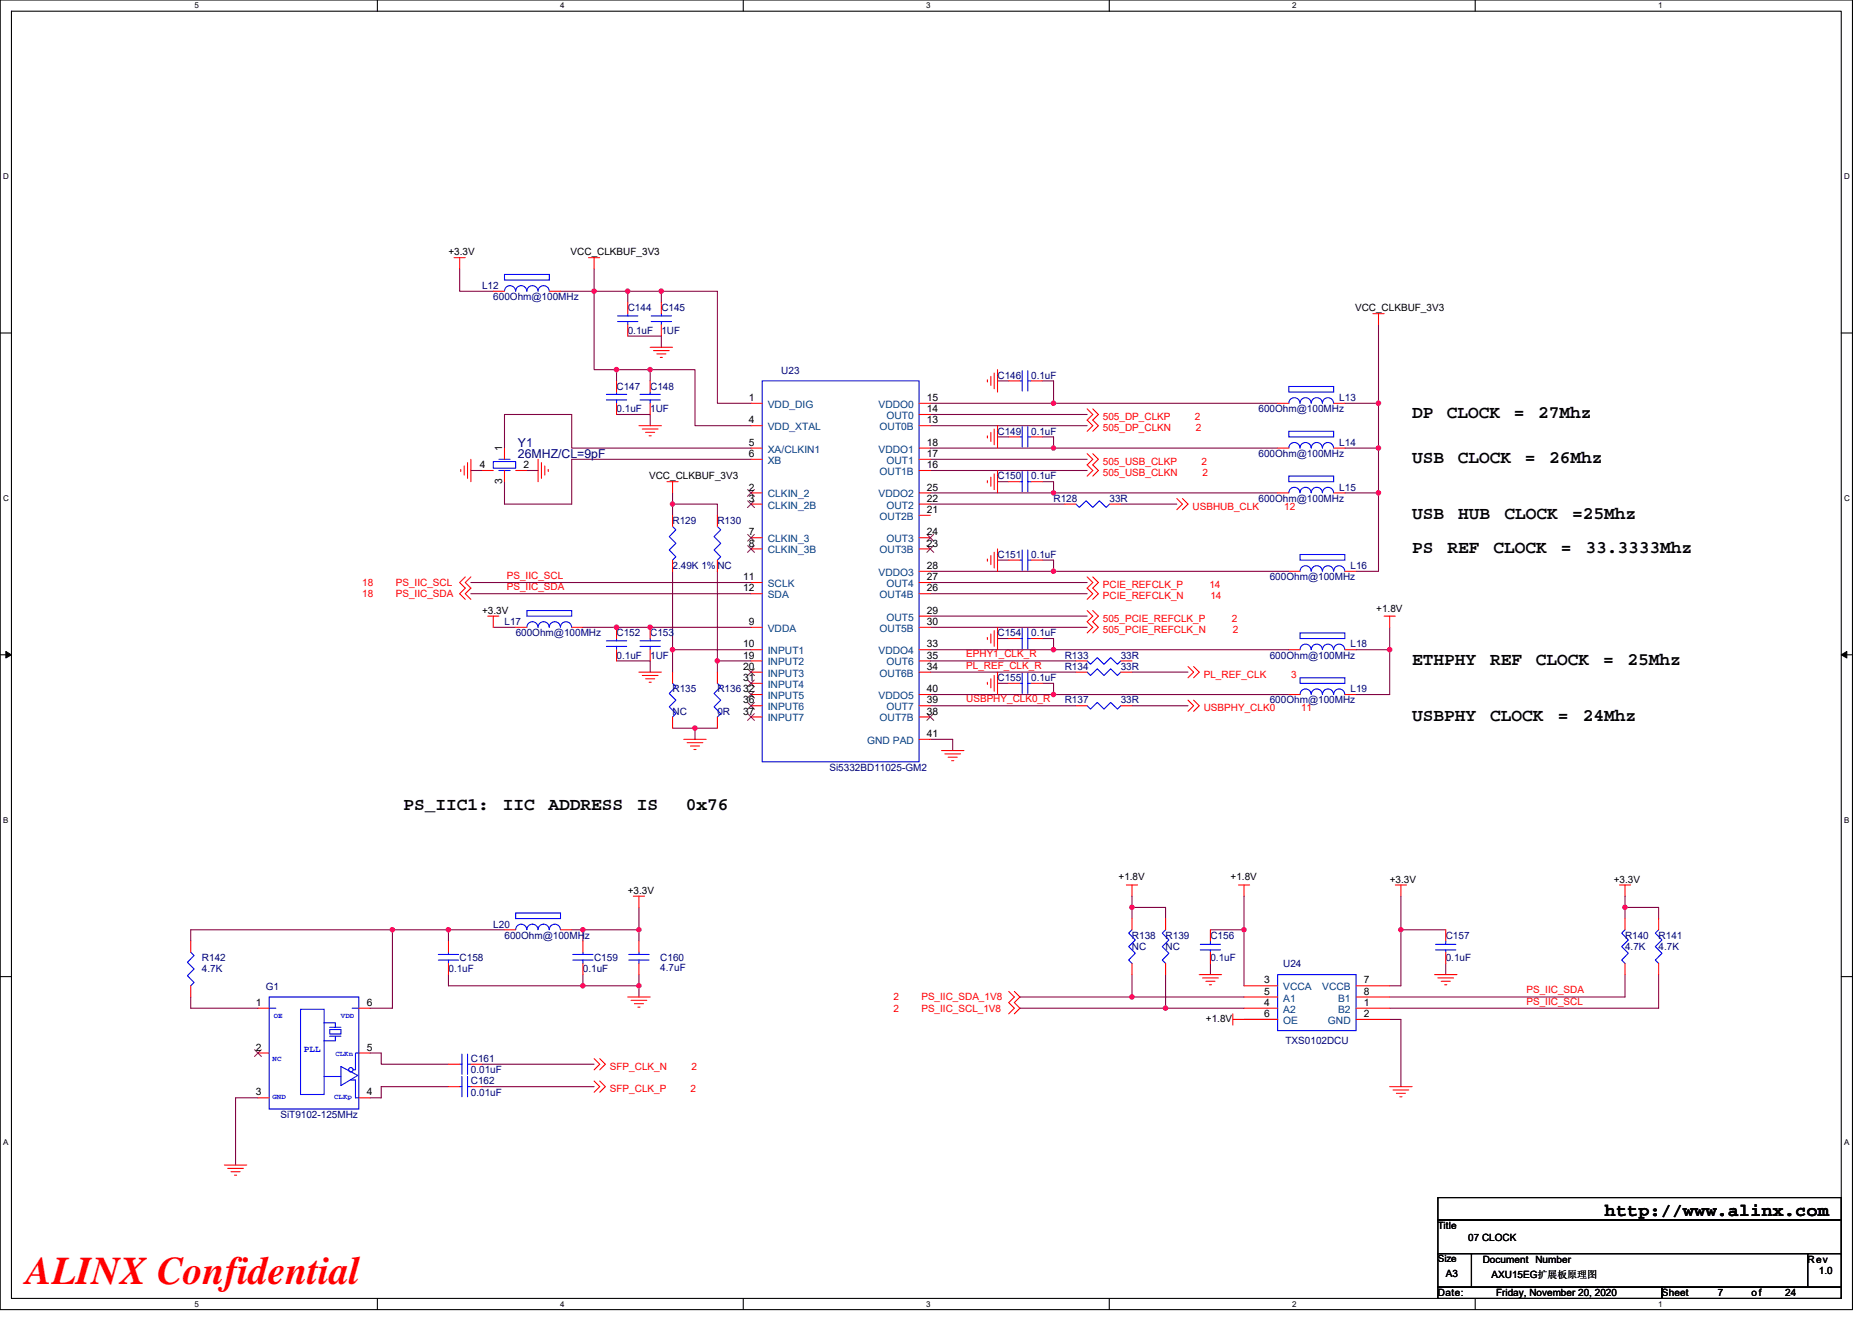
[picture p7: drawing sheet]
<svg xmlns="http://www.w3.org/2000/svg" width="297mm" height="210mm" viewBox="0 0 297 210" stroke-linecap="round" stroke-linejoin="round" font-family="sans-serif">
<path d="M0 0h293.9v207.9h-293.9zM1.8 1.8h290.4v204.3h-290.4z" fill="none" stroke="#000" stroke-width=".17"/>
<g fill="#fff">
<path d="M30.8 .2h.7v1.4h-.7z"/>
<path d="M30.8 206.3h.7v1.4h-.7z"/>
</g>
<path d="M59.9 0v1.8M59.9 206.1v1.8" fill="none" stroke="#000" stroke-width=".17"/>
<g fill="#fff">
<path d="M88.9 .2h.7v1.4h-.7z"/>
<path d="M88.9 206.3h.7v1.4h-.7z"/>
</g>
<path d="M117.9 0v1.8M117.9 206.1v1.8" fill="none" stroke="#000" stroke-width=".17"/>
<g fill="#fff">
<path d="M147 .2h.7v1.4h-.7z"/>
<path d="M147 206.3h.7v1.4h-.7z"/>
</g>
<path d="M176 0v1.8M176 206.1v1.8" fill="none" stroke="#000" stroke-width=".17"/>
<g fill="#fff">
<path d="M205 .2h.7v1.4h-.7z"/>
<path d="M205 206.3h.7v1.4h-.7z"/>
</g>
<path d="M234.1 0v1.8M234.1 206.1v1.8" fill="none" stroke="#000" stroke-width=".17"/>
<g fill="#fff">
<path d="M263.1 .2h.7v1.4h-.7z"/>
<path d="M263.1 206.3h.7v1.4h-.7z"/>
<path d="M.5 27.3h.9v1.4h-.9z"/>
<path d="M292.6 27.3h.9v1.4h-.9z"/>
<path d="M.5 78.4h.9v1.4h-.9z"/>
<path d="M292.6 78.4h.9v1.4h-.9z"/>
</g>
<path d="M0 52.9h1.8M292.2 52.9h1.7" fill="none" stroke="#000" stroke-width=".17"/>
<g fill="#fff">
<path d="M.5 129.5h.8v1.4h-.8z"/>
<path d="M292.6 129.5h.9v1.4h-.9z"/>
</g>
<path d="M0 103.9h1.8M292.2 103.9h1.7" fill="none" stroke="#000" stroke-width=".17"/>
<path d="M.9 103.4l.9 .5-.9 .5zM292.2 103.9l.8-.5v1z" fill="#000" stroke="#000" stroke-width=".16"/>
<g fill="#fff">
<path d="M.5 180.5h.8v1.4h-.8z"/>
<path d="M292.6 180.5h.9v1.4h-.9z"/>
</g>
<path d="M0 155h1.8M292.2 155h1.7M228.2 190.1h64v3.5h-64zM228.2 193.6h64v5.4h-64zM228.2 199h5.3v5.3h-5.3zM233.5 199h53.3v5.3h-53.3zM286.8 199h5.4v5.3h-5.4zM228.2 204.3h35.5v1.8h-35.5zM263.7 204.3h28.5v1.8h-28.5z" fill="none" stroke="#000" stroke-width=".17"/>
<g fill="none" stroke="#800040" stroke-width=".17">
<path d="M72.9 42.7v3.5h5.4M88.9 46.2h5.4M94.3 42.7v3.5M94.3 46.2h5.3v1.8M94.3 46.2v12.5h3.5M97.8 58.7h5.4M97.8 58.7v1.8M99.6 53.3h5.3v1.8M99.6 46.2h5.3v1.8M103.2 58.7h7.1v8.9h8.9M103.2 58.7v1.8M104.9 46.2h8.9v17.8h5.4"/>
<path d="M218.7 51.6v12.4M74.7 74.7h1.8M80 71.1v-5.3h10.7v5.3h28.5M83.6 74.7h1.8M97.8 65.8h5.4v1.8M106.7 78.2v1.8M119.2 72.9h-28.5v7.1h-10.7v-3.5M147.6 65.8h24.9M147.6 67.6h24.9M147.6 72.9h24.9M147.6 74.7h24.9M147.6 64h19.6"/>
<path d="M147.6 71.1h19.6M147.6 78.2h19.6M158.3 60.5h1.8M158.3 69.3h1.8M158.3 76.5h1.8M165.4 60.5h1.8v3.5M165.4 69.3h1.8v1.8M165.4 76.5h1.8v1.7M167.2 64h35.5M167.2 78.2h35.5M167.2 71.1h35.5M213.4 64h5.3"/>
<path d="M213.4 71.1h5.3M213.4 78.2h5.3M218.7 71.1v7.1M218.7 78.2v12.5h-3.5M218.7 64v7.1M74.7 94.2h44.5M74.7 92.5h44.5M78.3 99.6h3.5M92.5 99.6h26.7M106.7 80v1.8M106.7 90.7v12.4M106.7 80h7.1v1.8"/>
<path d="M113.8 90.7v16M147.6 92.5h24.9M147.6 94.2h24.9M147.6 80h21.3M147.6 90.7h19.6M147.6 97.8h24.9M147.6 99.6h24.9M158.3 88.9h1.8M165.4 88.9h1.8v1.8M167.2 90.7h37.3M177.8 80h8.9M220.5 99.6v3.5"/>
<path d="M97.8 104.9h5.4v1.8M106.7 115.6h3.6M106.7 103.1v3.6M106.7 103.1h12.5M110.3 115.6h3.5M110.3 115.6v1.7M113.8 104.9h5.4M147.6 110.2h19.6M147.6 117.3h3.6v1.8M147.6 104.9h23.1M147.6 112h23.1M147.6 106.7h23.1"/>
<path d="M147.6 103.1h19.6M158.3 101.3h1.8M158.3 108.5h1.8M165.4 108.5h1.8v1.7M165.4 101.3h1.8v1.8M167.2 103.1h37.3M167.2 110.2h37.3M179.6 112h8.9M179.6 106.7h8.9M215.2 103.1h5.3M220.5 103.1v7.1h-5.3M30.3 158.2v1.8h10.6"/>
<path d="M62.3 147.6h8.9M62.3 147.6v12.4h-3.6M62.3 147.6h-32v1.8M71.2 147.6h8.8M71.2 147.6v1.8M71.2 154.7v1.8h21.3M90.7 147.6h1.8M92.5 147.6v1.8M92.5 154.7v1.8h8.9M92.5 147.6h8.9v1.8M101.4 144v3.6M101.4 154.7v1.8"/>
<path d="M101.4 156.5v1.7M161.8 158.2h17.8M179.6 144h5.4v1.8M179.6 154.7v3.5M179.6 142.2v1.8M179.6 158.2h17.8M179.6 144v1.8M185 154.7v5.3M192.1 147.6h5.3v8.9M192.1 152.9v1.8M197.4 142.2v5.4M222.3 147.6h7.1"/>
<path d="M222.3 142.2v14.3h-1.8M229.4 152.9v1.8M257.8 144h5.4v1.8M257.8 144v1.8M257.8 154.7v3.5h-37.3M257.8 142.2v1.8M263.2 154.7v5.3h-42.7M40.9 174.2h-3.5v10.7M58.7 167.1h1.8v1.8h10.7M71.2 172.5h-10.7v1.7h-1.8M76.5 172.5h17.8M76.5 168.9h17.8"/>
<path d="M161.8 160h23.2M185 160h12.4M197.4 161.8h5.3M220.5 161.8h1.8v10.7"/>
</g>
<g fill="#f0f" stroke="#f0f" stroke-width=".17">
<circle cx="104.9" cy="46.2" r=".35"/>
<circle cx="99.6" cy="46.2" r=".35"/>
<circle cx="103.2" cy="58.7" r=".35"/>
<circle cx="97.8" cy="58.7" r=".35"/>
<circle cx="218.7" cy="64" r=".35"/>
<circle cx="94.3" cy="46.2" r=".35"/>
<circle cx="97.8" cy="99.6" r=".35"/>
<circle cx="103.2" cy="99.6" r=".35"/>
<circle cx="106.7" cy="103.1" r=".35"/>
<circle cx="110.3" cy="115.6" r=".35"/>
<circle cx="218.7" cy="78.2" r=".35"/>
<circle cx="218.7" cy="71.1" r=".35"/>
<circle cx="167.2" cy="64" r=".35"/>
<circle cx="167.2" cy="71.1" r=".35"/>
<circle cx="167.2" cy="78.2" r=".35"/>
<circle cx="167.2" cy="90.7" r=".35"/>
<circle cx="167.2" cy="103.1" r=".35"/>
<circle cx="167.2" cy="110.2" r=".35"/>
<circle cx="220.5" cy="103.1" r=".35"/>
<circle cx="106.7" cy="80" r=".35"/>
<circle cx="113.8" cy="104.9" r=".35"/>
<circle cx="101.4" cy="147.6" r=".35"/>
<circle cx="92.5" cy="147.6" r=".35"/>
<circle cx="101.4" cy="156.5" r=".35"/>
<circle cx="71.1" cy="147.6" r=".35"/>
<circle cx="92.5" cy="156.5" r=".35"/>
<circle cx="62.3" cy="147.6" r=".35"/>
<circle cx="222.3" cy="147.6" r=".35"/>
<circle cx="197.4" cy="147.6" r=".35"/>
<circle cx="179.6" cy="144" r=".35"/>
<circle cx="179.6" cy="158.2" r=".35"/>
<circle cx="184.9" cy="160" r=".35"/>
<circle cx="257.8" cy="144" r=".35"/>
</g>
<g fill="none" stroke="#f00" stroke-width=".17">
<path d="M72 40.9h1.8M72.9 40.9v1.8M78.3 46.2h1.7M87.2 46.2h1.7M93.4 40.9h1.8M94.3 40.9v1.8M99.6 48v1.8M99.6 51.6v1.7M103.2 55.1h3.5M103.7 55.6h2.5M104.2 56.2h1.5M104.8 56.7h.3"/>
<path d="M104.9 48v1.8M104.9 51.6v1.7M157.2 59.7v1.5M157.8 59.2v2.5M158.3 58.7v3.5M217.8 49.8h1.8M218.7 49.8v1.8M73.1 74.5v.3M73.7 74v1.4M74.2 73.4v2.5M74.7 72.9v3.6M76.5 74.7h1.8"/>
<path d="M80 71.1v1.8M80 74.7v1.8M81.8 74.7h1.8M85.4 72.9v3.6M85.9 73.4v2.5M86.4 74v1.4M87 74.5v.3M97.8 60.5v1.7M97.8 64v1.8M101.4 67.6h3.5M101.9 68.1h2.5M102.4 68.6h1.5"/>
<path d="M103 69.2h.3M103.2 60.5v1.7M103.2 64v1.8M105.8 76.5h1.8M106.7 76.5v1.7M119.2 64h1.7M119.2 78.2h1.7M119.2 67.6h1.7M119.2 71.1h1.7M119.2 72.9h1.7M145.8 67.6h1.8M145.8 65.8h1.8"/>
<path d="M145.8 64h1.8M145.8 74.7h1.8M145.8 72.9h1.8M145.8 71.1h1.8M145.8 78.2h1.8M156.7 60.3v.3M156.7 69.2v.3M156.7 76.3v.3M157.2 68.6v1.5M157.2 75.7v1.5M157.8 68.1v2.5M157.8 75.2v2.5"/>
<path d="M158.3 67.6v3.5M158.3 74.7v3.5M160.1 69.3h1.7M160.1 76.5h1.7M160.1 60.5h1.7M163.6 69.3h1.8M163.6 76.5h1.8M163.6 60.5h1.8M172.5 64.9l.9 .9-.9 .9 .9 .9-.9 .9M172.5 72l.9 .9-.9 .9 .9 .9-.9 .9M173.4 64.9l.9 .9-.9 .9 .9 .9-.9 .9M173.4 72l.9 .9-.9 .9 .9 .9-.9 .9"/>
<path d="M186.7 79.1l.9 .9-.9 .9M187.6 79.1l.9 .9-.9 .9M202.7 71.1h1.8M202.7 64h1.8M202.7 78.2h1.8M211.6 71.1h1.8M211.6 64h1.8M211.6 78.2h1.8M73.8 91.6l-.9 .9 .9 .8-.9 .9 .9 .9M74.7 91.6l-.9 .9 .9 .8-.9 .9 .9 .9M77.4 97.8h1.8M78.3 97.8v1.8"/>
<path d="M81.8 99.6h1.8M90.7 99.6h1.8M97.8 99.6v1.7M103.2 99.6v1.7M106.7 81.8v1.8M106.7 88.9v1.8M113.8 81.8v1.8M113.8 88.9v1.8M119.2 80h1.7M119.2 85.3h1.7M119.2 87.1h1.7M119.2 99.6h1.7"/>
<path d="M119.2 92.5h1.7M119.2 94.2h1.7M145.8 81.8h1.8M145.8 80h1.8M145.8 87.1h1.8M145.8 85.3h1.8M145.8 94.2h1.8M145.8 92.5h1.8M145.8 90.7h1.8M145.8 97.8h1.8M145.8 99.6h1.8M156.7 88.7v.4"/>
<path d="M157.2 88.2v1.4M157.8 87.7v2.4M158.3 87.1v3.6M158.3 99.6v3.5M160.1 88.9h1.7M163.6 88.9h1.8M168.9 80h1.8M172.5 96.9l.9 .9-.9 .9 .9 .9-.9 .9M172.5 91.6l.9 .9-.9 .8 .9 .9-.9 .9M173.4 96.9l.9 .9-.9 .9 .9 .9-.9 .9M173.4 91.6l.9 .9-.9 .8 .9 .9-.9 .9M176.1 80h1.7"/>
<path d="M204.5 90.7h1.8M213.4 90.7h1.8M219.6 97.8h1.8M220.5 97.8v1.8M97.8 103.1v1.8M101.4 106.7h3.5M101.9 107.2h2.5M102.4 107.7h1.5M103 108.3h.3M103.2 103.1v1.8M106.7 106.7v1.8M106.7 113.8v1.8"/>
<path d="M108.5 117.3h3.6M109 117.9h2.5M109.6 118.4h1.4M110.1 119h.3M113.8 106.7v1.8M113.8 113.8v1.8M119.2 103.1h1.7M119.2 104.9h1.7M119.2 106.7h1.7M119.2 108.5h1.7M119.2 110.2h1.7M119.2 112h1.7"/>
<path d="M119.2 113.8h1.7M145.8 103.1h1.8M145.8 106.7h1.8M145.8 104.9h1.8M145.8 113.8h1.8M145.8 112h1.8M145.8 110.2h1.8M145.8 117.3h1.8M149.4 119.1h3.5M149.9 119.7h2.5M156.7 101.2v.3M156.7 108.3v.3"/>
<path d="M157.2 100.6v1.5M157.2 107.7v1.5M157.8 100.1v2.5M157.8 107.2v2.5M158.3 106.7v3.5M160.1 108.5h1.7M160.1 101.3h1.7M163.6 108.5h1.8M163.6 101.3h1.8M170.7 104.9h1.8M170.7 106.7h1.8M170.7 112h1.8"/>
<path d="M177.8 104.9h1.8M177.8 106.7h1.8M177.8 112h1.8M188.5 111.1l.9 .9-.9 .9M188.5 105.8l.9 .9-.9 .9M189.4 111.1l.9 .9-.9 .9M189.4 105.8l.9 .9-.9 .9M204.5 110.2h1.8M204.5 103.1h1.8M213.4 110.2h1.8M213.4 103.1h1.8M150.4 120.2h1.5"/>
<path d="M151 120.7h.3M30.3 149.4v1.7M30.3 156.5v1.7M71.2 149.4v1.7M71.2 152.9v1.8M80 147.6h1.8M88.9 147.6h1.8M92.5 149.4v1.7M92.5 152.9v1.8M99.6 158.2h3.6M100.1 158.8h2.5M100.5 142.2h1.8"/>
<path d="M100.7 159.3h1.4M101.2 159.9h.4M101.4 142.2v1.8M101.4 149.4v1.7M101.4 152.9v1.8M160.1 157.4l.8 .8-.8 .9 .8 .9-.8 .9M160.9 157.4l.9 .8-.9 .9 .9 .9-.9 .9M178.7 140.5h1.8M179.6 140.5v1.7M179.6 152.9v1.8M179.6 145.8v1.8M185 152.9v1.8"/>
<path d="M185 145.8v1.8M190.3 154.7h3.5M190.8 155.2h2.5M191.3 155.7h1.5M191.9 156.3h.3M192.1 151.1v1.8M192.1 147.6v1.8M196.5 140.5h1.8M197.4 158.2h5.3M197.4 156.5h5.3M197.4 140.5v1.7M215.2 158.2h5.3"/>
<path d="M215.2 156.5h5.3M221.4 140.5h1.8M222.3 140.5v1.7M227.6 154.7h3.6M228.2 155.2h2.5M228.7 155.7h1.4M229.2 156.3h.4M229.4 151.1v1.8M229.4 147.6v1.8M257 140.5h1.7M257.8 140.5v1.7M257.8 152.9v1.8"/>
<path d="M257.8 145.8v1.8M263.2 152.9v1.8M263.2 145.8v1.8M40.9 160h1.8M40.9 167.1h1.8M40.9 174.2h1.8M56.9 174.2h1.8M56.9 167.1h1.8M56.9 160h1.8M71.2 168.9h1.7M71.2 172.5h1.7M74.7 168.9h1.8"/>
<path d="M74.7 172.5h1.8M94.3 171.6l.9 .9-.9 .9M94.3 168l.9 .9-.9 .9M95.2 171.6l.9 .9-.9 .9M95.2 168l.9 .9-.9 .9M195.6 161.8h7.1M195.6 160.9v1.8M197.4 160h5.3M215.2 161.8h5.3M215.2 160h5.3M220.5 172.5h3.6M221 173h2.5"/>
<path d="M221.6 173.5h1.4M222.1 174.1h.4M35.6 184.9h3.6M36.1 185.4h2.5M36.7 186h1.4M37.2 186.5h.3"/>
</g>
<g fill="none" stroke="#00f" stroke-width=".17">
<path d="M80 43.6h7.2v.8h-7.2zM80 46.2a.88 .88 0 0 1 .9-.9 .88 .88 0 0 1 .9 .9M81.8 46.2a.88 .88 0 0 1 .9-.9 .88 .88 0 0 1 .9 .9M83.6 46.2a.88 .88 0 0 1 .9-.9 .88 .88 0 0 1 .9 .9 .89 .89 0 0 1 .9-.9 .89 .89 0 0 1 .8 .9M98 51h3.2M98 50.1h3.2M99.6 49.8v.3M99.6 51v.6M103.3 51h3.2M103.3 50.1h3.2M104.9 49.8v.3M104.9 51v.6"/>
<path d="M162.2 58.8v3.3M163.1 58.8v3.3M78.3 73.3h3.5v1h-3.5zM79.2 72.9h1.7M79.2 74.7h1.7M80 74.7h.1M80 72.9h.1M96.2 63.5h3.2M96.2 62.6h3.2M97.8 62.2v.4M97.8 63.5v.5M101.6 63.5h3.2"/>
<path d="M101.6 62.6h3.2M103.2 62.2v.4M103.2 63.5v.5M120.9 60.5h24.9v60.4h-24.9zM161.8 69.3h.4M161.8 76.5h.4M161.8 60.5h.4M162.2 67.7v3.3M162.2 74.8v3.3M163.1 67.7v3.3M163.1 69.3h.5M163.1 74.8v3.3"/>
<path d="M163.1 76.5h.5M163.1 60.5h.5M204.5 68.5h7.1v.8h-7.1zM204.5 61.3h7.1v.9h-7.1zM204.5 75.6h7.1v.9h-7.1zM204.5 71.1a.89 .89 0 0 1 .9-.9 .89 .89 0 0 1 .9 .9 .89 .89 0 0 1 .9-.9 .89 .89 0 0 1 .9 .9 .88 .88 0 0 1 .8-.9 .88 .88 0 0 1 .9 .9M204.5 64a.89 .89 0 0 1 .9-.9 .89 .89 0 0 1 .9 .9 .89 .89 0 0 1 .9-.9 .89 .89 0 0 1 .9 .9 .88 .88 0 0 1 .8-.9 .88 .88 0 0 1 .9 .9M204.5 78.2a.89 .89 0 0 1 .9-.9 .89 .89 0 0 1 .9 .9 .89 .89 0 0 1 .9-.9 .89 .89 0 0 1 .9 .9 .88 .88 0 0 1 .8-.9 .88 .88 0 0 1 .9 .9M209.8 71.1a.88 .88 0 0 1 .9-.9 .88 .88 0 0 1 .9 .9M209.8 64a.88 .88 0 0 1 .9-.9 .88 .88 0 0 1 .9 .9M209.8 78.2a.88 .88 0 0 1 .9-.9 .88 .88 0 0 1 .9 .9M83.6 96.9h7.1v.9h-7.1z"/>
<path d="M90.7 99.5a.89 .89 0 0 0-.9-.8 .89 .89 0 0 0-.9 .8 .89 .89 0 0 0-.9-.8 .89 .89 0 0 0-.9 .8 .89 .89 0 0 0-.8-.8 .89 .89 0 0 0-.9 .8 .88 .88 0 0 0-.9-.8 .88 .88 0 0 0-.9 .8M106.7 83.6l.5 .5-1 1.1 1 1-1 1.1 1 1.1-.5 .5M113.8 83.6l.6 .5-1.1 1.1 1.1 1-1.1 1.1 1.1 1.1-.6 .5M161.8 88.9h.4M162.2 99.7v3.3M162.2 87.3v3.2M163.1 99.7v3.3M163.1 87.3v3.2M163.1 88.9h.5M170.7 80l.6 .5 1-1 1.1 1 1.1-1 1 1 .6-.5M206.3 88h7.1v.9h-7.1zM206.3 90.7a.89 .89 0 0 1 .9-.9 .89 .89 0 0 1 .9 .9 .88 .88 0 0 1 .8-.9 .88 .88 0 0 1 .9 .9"/>
<path d="M209.8 90.7a.88 .88 0 0 1 .9-.9 .88 .88 0 0 1 .9 .9M211.6 90.7a.88 .88 0 0 1 .9-.9 .88 .88 0 0 1 .9 .9M96.2 102.6h3.2M96.2 101.7h3.2M97.8 101.3v.4M97.8 102.6v.5M101.6 102.6h3.2M101.6 101.7h3.2M103.2 101.3v.4M103.2 102.6v.5M106.7 108.5l.5 .5-1 1.1 1 1-1 1.1 1 1.1-.5 .5M113.8 108.5l.6 .5-1.1 1.1 1.1 1-1.1 1.1 1.1 1.1-.6 .5"/>
<path d="M161.8 108.5h.4M161.8 101.3h.4M162.2 106.8v3.3M163.1 106.8v3.3M163.1 108.5h.5M163.1 101.3h.5M172.5 104.9l.5 .5 1.1-1 1.1 1 1-1 1.1 1 .5-.5M172.5 106.7l.5 .5 1.1-1 1.1 1 1-1 1.1 1 .5-.5M172.5 112l.5 .5 1.1-1 1.1 1 1-1 1.1 1 .5-.5M206.3 107.6h7.1v.9h-7.1zM206.3 100.5h7.1v.8h-7.1zM206.3 110.2a.89 .89 0 0 1 .9-.9 .89 .89 0 0 1 .9 .9 .88 .88 0 0 1 .8-.9 .88 .88 0 0 1 .9 .9"/>
<path d="M206.3 103.1a.89 .89 0 0 1 .9-.9 .89 .89 0 0 1 .9 .9 .88 .88 0 0 1 .8-.9 .88 .88 0 0 1 .9 .9M209.8 110.2a.88 .88 0 0 1 .9-.9 .88 .88 0 0 1 .9 .9M209.8 103.1a.88 .88 0 0 1 .9-.9 .88 .88 0 0 1 .9 .9M211.6 110.2a.88 .88 0 0 1 .9-.9 .88 .88 0 0 1 .9 .9M211.6 103.1a.88 .88 0 0 1 .9-.9 .88 .88 0 0 1 .9 .9M30.3 151.1l.5 .6-1.1 1 1.1 1.1-1.1 1.1 1.1 1-.5 .6M42.7 158.2h14.2v17.8h-14.2zM69.6 152.4h3.2M69.6 151.5h3.2M71.2 151.1v.4M71.2 152.4v.5M81.8 144.9h7.1v.9h-7.1z"/>
<path d="M83.6 147.6a.88 .88 0 0 0-.9-.9 .88 .88 0 0 0-.9 .9M88.9 147.6a.89 .89 0 0 0-.9-.9 .89 .89 0 0 0-.9 .9 .89 .89 0 0 0-.8-.9 .89 .89 0 0 0-.9 .9 .88 .88 0 0 0-.9-.9 .88 .88 0 0 0-.9 .9M90.9 152.4h3.2M90.9 151.5h3.2M92.5 151.1v.4M92.5 152.4v.5M99.8 152.4h3.2M99.8 151.5h3.2M101.4 151.1v.4M101.4 152.4v.5M179.6 147.6l-.5 .5 1 1.1-1 1 1 1.1-1 1.1 .5 .5M185 147.6l-.6 .5 1.1 1.1-1.1 1 1.1 1.1-1.1 1.1 .6 .5"/>
<path d="M190.5 149.9h3.2M190.5 150.8h3.2M192.1 150.8v.3M192.1 149.4v.5M202.7 154.7h12.5v8.9h-12.5zM227.8 149.9h3.2M227.8 150.8h3.2M229.4 150.8v.3M229.4 149.4v.5M257.8 147.6l-.5 .5 1.1 1.1-1.1 1 1.1 1.1-1.1 1.1 .5 .5M263.2 147.6l-.5 .5 1 1.1-1 1 1 1.1-1 1.1 .5 .5M42.7 160h1.1"/>
<path d="M47.7 160.2h3.7v13.5h-3.7zM51.4 162.3h1.8v.7M51.4 170.9h2.7M52.3 163.4h1.8v.7h-1.8zM52.3 163h1.8M52.3 164.5h1.8M53.2 164.5v.7h-1.8M54.1 169.3l2.7 1.4-2.7 1.6zM55.7 171.4h.7v2.8h.5M55.9 160h1M56.9 167.1h-.5v2.7h-.4M72.9 168.9h.4"/>
<path d="M72.9 172.5h.4M73.3 167.3v3.2M73.3 170.9v3.2M74.2 167.3v3.2M74.2 168.9h.5M74.2 170.9v3.2M74.2 172.5h.5"/>
<circle cx="55.7" cy="169.8" r=".35"/>
</g>
<g fill="none" stroke="#804000" stroke-width=".16">
<path d="M118.6 77.7l1.1 1.1M118.6 79.5l1.1 1.1M119.7 77.7l-1.1 1.1M119.7 79.5l-1.1 1.1M118.6 84.8l1.1 1.1M118.6 86.6l1.1 1.1M119.7 84.8l-1.1 1.1M119.7 86.6l-1.1 1.1M147.1 86.6l1.1 1.1M147.1 84.8l1.1 1.1M148.1 86.6l-1 1.1M148.1 84.8l-1 1.1"/>
<path d="M118.6 106.2l1.1 1M118.6 107.9l1.1 1.1M118.6 109.7l1.1 1.1M118.6 111.5l1.1 1.1M118.6 113.3l1.1 1M119.7 106.2l-1.1 1M119.7 107.9l-1.1 1.1M119.7 109.7l-1.1 1.1M119.7 111.5l-1.1 1.1M119.7 113.3l-1.1 1M147.1 113.3l1.1 1M148.1 113.3l-1 1"/>
<path d="M40.4 166.6l1.1 1.1M41.5 166.6l-1.1 1.1"/>
</g>
<text font-size="6.2" fill="#f00" x="4.1" y="203.8">ALINX Confidential</text>
<g font-size="2.8">
<text x="224.1" y="66.4">DP</text>
<text x="229.6" y="66.4">CLOCK</text>
<text x="240.2" y="66.4">=</text>
<text x="244" y="66.4">27Mhz</text>
<text x="224.1" y="73.5">USB</text>
<text x="231.3" y="73.5">CLOCK</text>
<text x="241.9" y="73.5">=</text>
<text x="245.8" y="73.5">26Mhz</text>
<text x="224.1" y="82.4">USB</text>
<text x="231.4" y="82.4">HUB</text>
<text x="238.7" y="82.4">CLOCK</text>
<text x="249.5" y="82.4">=25Mhz</text>
<text x="224.1" y="87.7">PS</text>
<text x="229.7" y="87.7">REF</text>
<text x="237" y="87.7">CLOCK</text>
<text x="247.7" y="87.7">=</text>
<text x="251.6" y="87.7">33.3333Mhz</text>
<text x="224.1" y="105.5">ETHPHY</text>
<text x="236.4" y="105.5">REF</text>
<text x="243.7" y="105.5">CLOCK</text>
<text x="254.4" y="105.5">=</text>
<text x="258.3" y="105.5">25Mhz</text>
<text x="224.1" y="114.4">USBPHY</text>
<text x="236.5" y="114.4">CLOCK</text>
<text x="247.2" y="114.4">=</text>
<text x="251.2" y="114.4">24Mhz</text>
<text x="64" y="128.6">PS_IIC1:</text>
<text x="79.8" y="128.6">IIC</text>
<text x="87" y="128.6">ADDRESS</text>
<text x="101.1" y="128.6">IS</text>
<text x="108.8" y="128.6">0x76</text>
<text x="254.7" y="193">http://www.alinx.com</text>
</g>
<g font-size="1.9" fill="#000080">
<text x="82.2" y="70.9">Y1</text>
<text x="82.2" y="72.7">26MHZ/CL=9pF</text>
</g>
<g font-size="1.6">
<text x="71.2" y="40.5">+3.3V</text>
<text x="90.5" y="40.5">VCC_CLKBUF_3V3</text>
<text x="215" y="49.4">VCC_CLKBUF_3V3</text>
<text x="118.8" y="63.6">1</text>
<text x="147.1" y="65.4">14</text>
<text x="147.1" y="63.6">15</text>
<text x="79.7" y="71.6" transform="rotate(-90 79.7 71.6)">1</text>
<text x="118.8" y="67.2">4</text>
<text x="118.8" y="70.7">5</text>
<text x="147.1" y="67.2">13</text>
<text x="147.1" y="70.7">18</text>
<text x="76.1" y="74.3">4</text>
<text x="79.7" y="76.8" transform="rotate(-90 79.7 76.8)">3</text>
<text x="83.1" y="74.3">2</text>
<text x="103" y="76.1">VCC_CLKBUF_3V3</text>
<text x="118.8" y="77.9">2</text>
<text x="118.8" y="72.5">6</text>
<text x="147.1" y="74.3">16</text>
<text x="147.1" y="72.5">17</text>
<text x="147.1" y="77.9">25</text>
<text x="118.8" y="79.6">3</text>
<text x="147.1" y="81.4">21</text>
<text x="147.1" y="79.6">22</text>
<text x="118.8" y="85">7</text>
<text x="118.8" y="86.7">8</text>
<text x="147.1" y="86.7">23</text>
<text x="147.1" y="85">24</text>
<text x="117.9" y="92.1">11</text>
<text x="117.9" y="93.9">12</text>
<text x="147.1" y="93.9">26</text>
<text x="147.1" y="92.1">27</text>
<text x="147.1" y="90.3">28</text>
<text x="76.5" y="97.4">+3.3V</text>
<text x="118.8" y="99.2">9</text>
<text x="147.1" y="99.2">30</text>
<text x="147.1" y="97.4">29</text>
<text x="218.4" y="97.1">+1.8V</text>
<text x="117.9" y="102.7">10</text>
<text x="117.9" y="104.5">19</text>
<text x="117.9" y="106.3">20</text>
<text x="147.1" y="106.3">34</text>
<text x="147.1" y="104.5">35</text>
<text x="147.1" y="102.7">33</text>
<text x="117.9" y="108.1">31</text>
<text x="117.9" y="109.9">32</text>
<text x="117.9" y="111.6">36</text>
<text x="117.9" y="113.4">37</text>
<text x="147.1" y="113.4">38</text>
<text x="147.1" y="111.6">39</text>
<text x="147.1" y="109.9">40</text>
<text x="147.1" y="117">41</text>
<text x="99.6" y="141.9">+3.3V</text>
<text x="177.5" y="139.7">+1.8V</text>
<text x="195.3" y="139.7">+1.8V</text>
<text x="220.5" y="140.1">+3.3V</text>
<text x="256.1" y="140.1">+3.3V</text>
<text x="40.6" y="159.6">1</text>
<text x="58.2" y="159.6">6</text>
<text x="200.6" y="157.9">5</text>
<text x="200.6" y="156.1">3</text>
<text x="200.6" y="161.4">6</text>
<text x="200.6" y="159.6">4</text>
<text x="216.4" y="161.4">2</text>
<text x="216.4" y="157.9">8</text>
<text x="216.4" y="159.6">1</text>
<text x="216.4" y="156.1">7</text>
<text x="40.6" y="166.8">2</text>
<text x="58.2" y="166.8">5</text>
<text x="191.3" y="162.2">+1.8V</text>
<text x="40.6" y="173.9">3</text>
<text x="58.2" y="173.9">4</text>
<text x="228.2" y="195.1">Title</text>
<text x="233" y="197">07 CLOCK</text>
<text x="228.2" y="200.4">Size</text>
<text x="229.4" y="202.7">A3</text>
<text x="235.3" y="200.4">Document Number</text>
<text x="236.7" y="202.9">AXU15EG扩展板原理图</text>
<text x="286.8" y="200.4">Rev</text>
<text x="288.6" y="202.2">1.0</text>
<text x="228.2" y="205.7">Date:</text>
<text x="237.4" y="205.7">Friday, November 20, 2020</text>
<text x="263.7" y="205.7">Sheet</text>
<text x="272.6" y="205.7">7</text>
<text x="277.9" y="205.7">of</text>
<text x="283.3" y="205.7">24</text>
</g>
<g font-size="1.6" fill="#000080">
<text x="76.5" y="45.9">L12</text>
<text x="78.3" y="47.6">600Ohm@100MHz</text>
<text x="99.6" y="49.4">C144</text>
<text x="99.6" y="53">0.1uF</text>
<text x="104.9" y="49.4">C145</text>
<text x="104.9" y="53">1UF</text>
<text x="124" y="59.4">U23</text>
<text x="97.8" y="61.9">C147</text>
<text x="97.8" y="65.4">0.1uF</text>
<text x="103.2" y="61.9">C148</text>
<text x="103.2" y="65.4">1UF</text>
<text x="158.3" y="60.1">C146</text>
<text x="163.6" y="60.1">0.1uF</text>
<text x="199.7" y="65.4">600Ohm@100MHz</text>
<text x="212.5" y="63.6">L13</text>
<text x="158.3" y="69">C149</text>
<text x="163.6" y="69">0.1uF</text>
<text x="212.5" y="70.8">L14</text>
<text x="158.3" y="76.1">C150</text>
<text x="163.6" y="76.1">0.1uF</text>
<text x="199.7" y="72.5">600Ohm@100MHz</text>
<text x="212.5" y="77.9">L15</text>
<text x="106.7" y="83.2">R129</text>
<text x="113.8" y="83.2">R130</text>
<text x="167.2" y="79.7">R128</text>
<text x="176.1" y="79.7">33R</text>
<text x="199.7" y="79.7">600Ohm@100MHz</text>
<text x="158.3" y="88.5">C151</text>
<text x="163.6" y="88.5">0.1uF</text>
<text x="106.7" y="90.3">2.49K 1%NC</text>
<text x="201.5" y="92.1">600Ohm@100MHz</text>
<text x="214.3" y="90.3">L16</text>
<text x="80" y="99.2">L17</text>
<text x="81.8" y="101">600Ohm@100MHz</text>
<text x="97.8" y="101">C152</text>
<text x="103.2" y="101">C153</text>
<text x="158.3" y="101">C154</text>
<text x="163.6" y="101">0.1uF</text>
<text x="97.8" y="104.5">0.1uF</text>
<text x="103.2" y="104.5">1UF</text>
<text x="168.9" y="104.5">R133</text>
<text x="168.9" y="106.3">R134</text>
<text x="177.8" y="104.5">33R</text>
<text x="177.8" y="106.3">33R</text>
<text x="201.5" y="104.5">600Ohm@100MHz</text>
<text x="214.3" y="102.8">L18</text>
<text x="106.7" y="109.9">R135</text>
<text x="106.7" y="113.4">NC</text>
<text x="113.8" y="109.9">R136</text>
<text x="113.8" y="113.4">0R</text>
<text x="158.3" y="108.1">C155</text>
<text x="163.6" y="108.1">0.1uF</text>
<text x="168.9" y="111.7">R137</text>
<text x="177.8" y="111.7">33R</text>
<text x="201.5" y="111.7">600Ohm@100MHz</text>
<text x="214.3" y="109.9">L19</text>
<text x="131.6" y="122.3">Si5332BD11025-GM2</text>
<text x="78.3" y="147.2">L20</text>
<text x="80" y="149">600Ohm@100MHz</text>
<text x="179.6" y="149">R138</text>
<text x="185" y="149">R139</text>
<text x="192.1" y="149">C156</text>
<text x="229.4" y="149">C157</text>
<text x="257.8" y="149">R140</text>
<text x="263.2" y="149">R141</text>
<text x="32" y="152.5">R142</text>
<text x="32" y="154.3">4.7K</text>
<text x="71.2" y="154.3">0.1uF</text>
<text x="72.9" y="152.5">C158</text>
<text x="92.5" y="154.3">0.1uF</text>
<text x="94.3" y="152.5">C159</text>
<text x="104.8" y="152.5">C160</text>
<text x="104.8" y="154.2">4.7uF</text>
<text x="179.6" y="150.8">NC</text>
<text x="185" y="150.8">NC</text>
<text x="192.1" y="152.5">0.1uF</text>
<text x="203.6" y="153.4">U24</text>
<text x="229.4" y="152.5">0.1uF</text>
<text x="257.8" y="150.8">4.7K</text>
<text x="263.2" y="150.8">4.7K</text>
<text x="42.2" y="157.2">G1</text>
<text x="204" y="165.7">TXS0102DCU</text>
<text x="74.7" y="168.6">C161</text>
<text x="74.7" y="170.3">0.01uF</text>
<text x="74.7" y="172.1">C162</text>
<text x="74.7" y="173.9">0.01uF</text>
<text x="44.5" y="177.4">SiT9102-125MHz</text>
</g>
<g font-size="1.6" fill="#004080">
<text x="121.8" y="64.7">VDD_DIG</text>
<text x="139.4" y="64.7">VDDO0</text>
<text x="121.8" y="68.3">VDD_XTAL</text>
<text x="121.8" y="71.8">XA/CLKIN1</text>
<text x="139.4" y="71.8">VDDO1</text>
<text x="139.6" y="68.3">OUT0B</text>
<text x="140.6" y="66.5">OUT0</text>
<text x="121.8" y="73.6">XB</text>
<text x="139.6" y="75.4">OUT1B</text>
<text x="140.6" y="73.6">OUT1</text>
<text x="121.8" y="79">CLKIN_2</text>
<text x="121.8" y="80.7">CLKIN_2B</text>
<text x="139.4" y="79">VDDO2</text>
<text x="139.6" y="82.5">OUT2B</text>
<text x="140.6" y="80.7">OUT2</text>
<text x="121.8" y="86.1">CLKIN_3</text>
<text x="121.8" y="87.8">CLKIN_3B</text>
<text x="139.6" y="87.8">OUT3B</text>
<text x="140.6" y="86.1">OUT3</text>
<text x="121.8" y="93.2">SCLK</text>
<text x="121.8" y="95">SDA</text>
<text x="139.4" y="91.4">VDDO3</text>
<text x="139.6" y="95">OUT4B</text>
<text x="140.6" y="93.2">OUT4</text>
<text x="121.8" y="100.3">VDDA</text>
<text x="139.6" y="100.3">OUT5B</text>
<text x="140.6" y="98.5">OUT5</text>
<text x="121.8" y="103.8">INPUT1</text>
<text x="121.8" y="105.6">INPUT2</text>
<text x="121.8" y="107.4">INPUT3</text>
<text x="139.4" y="103.8">VDDO4</text>
<text x="139.6" y="107.4">OUT6B</text>
<text x="140.6" y="105.6">OUT6</text>
<text x="121.8" y="109.2">INPUT4</text>
<text x="121.8" y="111">INPUT5</text>
<text x="121.8" y="112.7">INPUT6</text>
<text x="139.4" y="111">VDDO5</text>
<text x="140.6" y="112.7">OUT7</text>
<text x="121.8" y="114.5">INPUT7</text>
<text x="137.6" y="118.1">GND PAD</text>
<text x="139.6" y="114.5">OUT7B</text>
<text x="203.6" y="159">A1</text>
<text x="203.6" y="157.2">VCCA</text>
<text x="203.6" y="160.7">A2</text>
<text x="209.8" y="157.2">VCCB</text>
<text x="212.3" y="159">B1</text>
<text x="212.3" y="160.7">B2</text>
<text x="203.6" y="162.5">OE</text>
<text x="210.7" y="162.5">GND</text>
</g>
<g font-size="1.6" fill="#f00">
<text x="175" y="66.7">505_DP_CLKP</text>
<text x="175" y="68.5">505_DP_CLKN</text>
<text x="189.6" y="66.7">2</text>
<text x="189.8" y="68.5">2</text>
<text x="175" y="73.8">505_USB_CLKP</text>
<text x="175" y="75.6">505_USB_CLKN</text>
<text x="190.6" y="73.8">2</text>
<text x="190.8" y="75.6">2</text>
<text x="189.2" y="80.9">USBHUB_CLK</text>
<text x="203.8" y="80.9">12</text>
<text x="57.5" y="93">18</text>
<text x="57.5" y="94.8">18</text>
<text x="62.8" y="93">PS_IIC_SCL</text>
<text x="62.8" y="94.8">PS_IIC_SDA</text>
<text x="80.4" y="91.9">PS_IIC_SCL</text>
<text x="80.4" y="93.7">PS_IIC_SDA</text>
<text x="175" y="93.3">PCIE_REFCLK_P</text>
<text x="175" y="95.1">PCIE_REFCLK_N</text>
<text x="191.9" y="93.3">14</text>
<text x="192.1" y="95.1">14</text>
<text x="175" y="98.7">505_PCIE_REFCLK_P</text>
<text x="175" y="100.5">505_PCIE_REFCLK_N</text>
<text x="195.4" y="98.7">2</text>
<text x="195.6" y="100.5">2</text>
<text x="153.3" y="104.3">EPHY1_CLK_R</text>
<text x="153.3" y="106.1">PL_REF_CLK_R</text>
<text x="191" y="107.6">PL_REF_CLK</text>
<text x="204.9" y="107.6">3</text>
<text x="153.3" y="111.4">USBPHY_CLK0_R</text>
<text x="191" y="112.9">USBPHY_CLK0</text>
<text x="206.5" y="112.9">11</text>
<text x="141.7" y="158.8">2</text>
<text x="141.7" y="160.5">2</text>
<text x="146.2" y="158.8">PS_IIC_SDA_1V8</text>
<text x="146.2" y="160.5">PS_IIC_SCL_1V8</text>
<text x="242.2" y="157.7">PS_IIC_SDA</text>
<text x="242.2" y="159.4">PS_IIC_SCL</text>
<text x="96.8" y="173.4">SFP_CLK_P</text>
<text x="96.8" y="169.8">SFP_CLK_N</text>
<text x="109.6" y="173.4">2</text>
<text x="109.7" y="169.8">2</text>
</g>
<text font-size="1.5" fill="#00f" x="48.2" y="166.9">PLL</text>
<g font-size="1.3">
<text x="30.8" y="1.3">5</text>
<text x="88.9" y="1.3">4</text>
<text x="147" y="1.3">3</text>
<text x="205" y="1.3">2</text>
<text x="263.1" y="1.3">1</text>
<text x=".5" y="28.4">D</text>
<text x="292.6" y="28.4">D</text>
<text x=".5" y="79.5">C</text>
<text x="292.6" y="79.5">C</text>
<text x=".5" y="130.6">B</text>
<text x="292.6" y="130.6">B</text>
<text x=".5" y="181.7">A</text>
<text x="292.6" y="181.7">A</text>
<text x="30.8" y="207.4">5</text>
<text x="88.9" y="207.4">4</text>
<text x="147" y="207.4">3</text>
<text x="205" y="207.4">2</text>
<text x="263.1" y="207.4">1</text>
</g>
<g font-size="1.2" fill="#00f">
<text x="43.4" y="161.5">OE</text>
<text x="54.1" y="161.5">VDD</text>
<text x="53.2" y="167.6">CLKn</text>
<text x="43.2" y="168.4">NC</text>
<text x="43.2" y="174.5">GND</text>
<text x="53" y="174.5">CLKp</text>
</g>
</svg>
